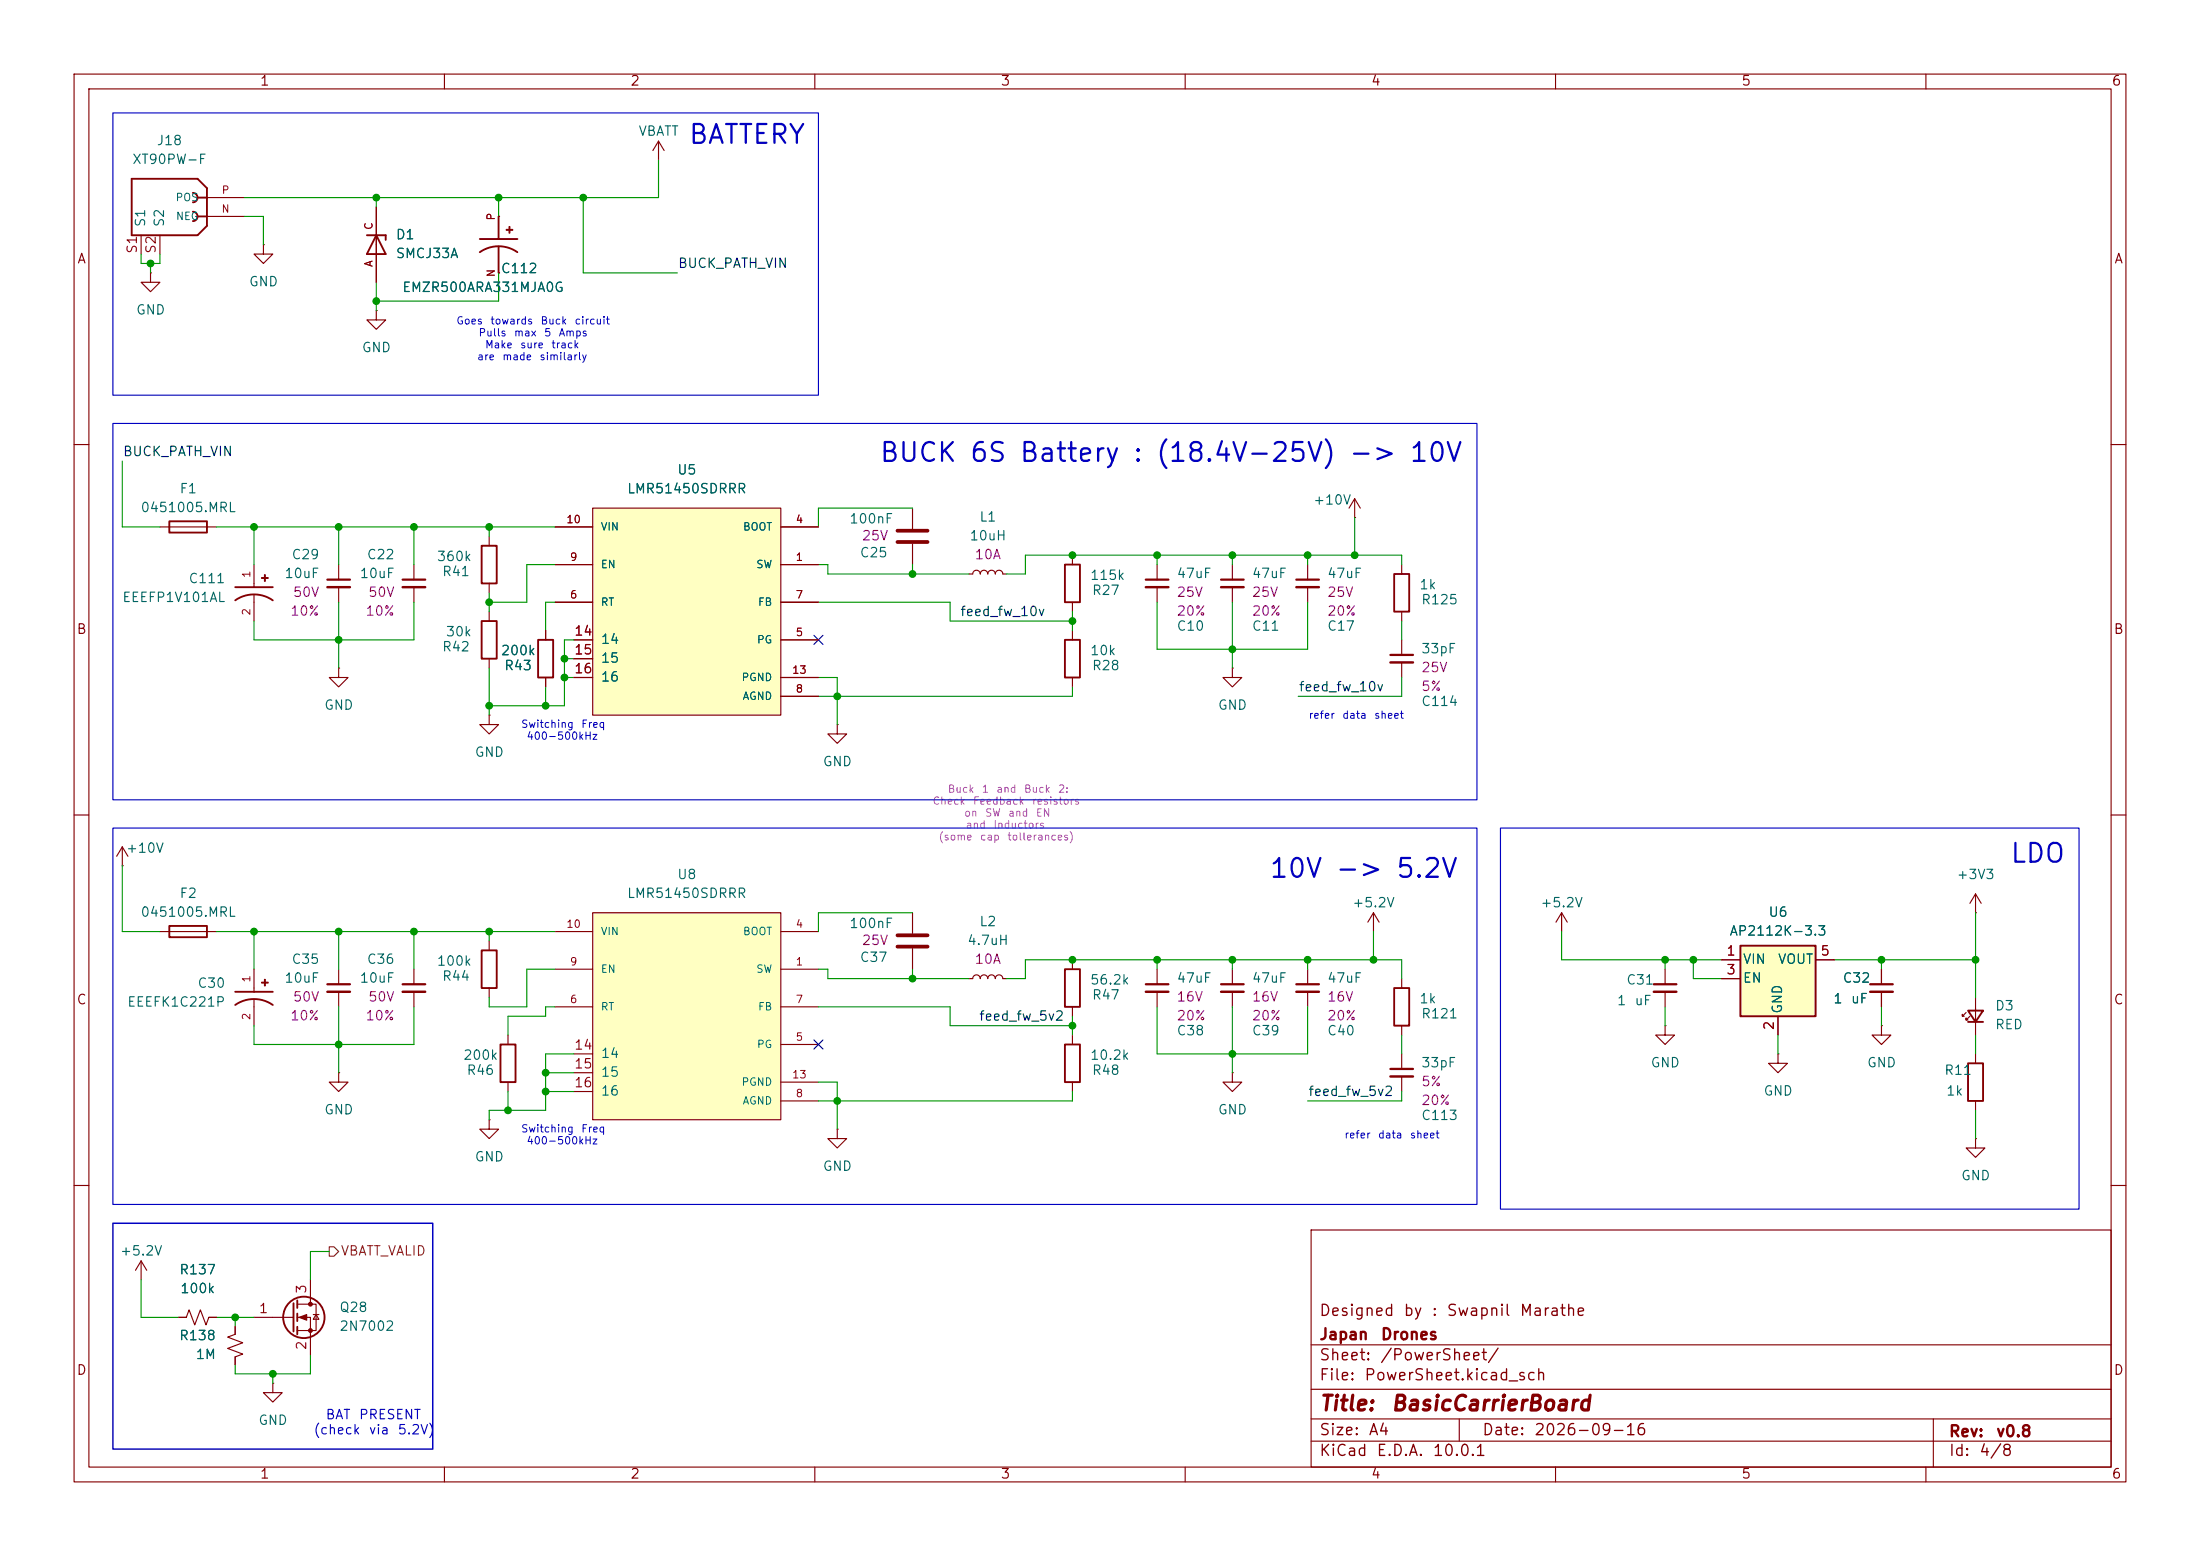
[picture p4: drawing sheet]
<svg xmlns="http://www.w3.org/2000/svg" width="297mm" height="210mm" viewBox="0 0 297 210" stroke-linecap="round" stroke-linejoin="round" font-family="sans-serif">
<g fill="none" stroke="#840000" stroke-width=".15">
<path d="M10 10h277v190h-277zM12 12h273v186h-273zM60 10v2M110 10v2M160 10v2M210 10v2M260 10v2M10 60h2M285 60h2M144.8 85.1v1.3M144.8 91.4v1.3M10 110h2"/>
<path d="M285 110h2M166.4 144.8v1.3h1.2l-1.2 1.2-1.3-1.2h1.3M166.4 144.8h.1M10 160h2M177 166h108v32h-108zM285 160h2M60 198v2M110 198v2M160 198v2M177 194.5h108M177 191.5h108M177 187.5h108"/>
<path d="M177 181.5h108M197 191.5v3M210 198v2M260 198v2M261 191.5v6.5"/>
</g>
<path d="M143.8 86.4h2v5h-2z" fill="none" stroke="#840000" stroke-width=".25"/>
<path d="M80 123.2h25.4v27.9h-25.4z" fill="#ffffc2"/>
<g fill="none" stroke="#840000" stroke-width=".15">
<path d="M88.9 19.1l-.8 1.2M88.9 19.1l.8 1.2M88.9 19.1v2.5M19 31.8v2.5M20.3 36.8v1.3h1.3l-1.3 1.3-1.3-1.3h1.3M20.3 36.8h.1M21.6 31.8v2.5M27.9 29.2h5.1M27.9 26.7h5.1M35.6 33v1.3h1.2l-1.2 1.3-1.3-1.3h1.3M35.6 33h.1M50.8 27.9v10.2"/>
<path d="M67.3 36.8h.1M67.3 29.2h.1M50.8 41.9v1.3h1.3l-1.3 1.3-1.3-1.3h1.3M50.8 41.9h.1M21.6 71.1h7.6M34.3 76.2v3M45.7 76.2v2M45.7 79.2v2.1M66 72.4v1.3M66 78.7v1.3M34.3 80.3v3.5M45.7 90.2v1.2h1.3l-1.3 1.3-1.3-1.3h1.3"/>
<path d="M45.7 90.2h.1M66 96.5v1.3h1.3l-1.3 1.3-1.2-1.3h1.2M66 96.5h.1M66 82.6v1.2M66 88.9v1.3M73.7 85.1v1.3M73.7 91.4v1.3M16.5 116.8h.1M16.5 114.3l-.8 1.3M16.5 114.3l.8 1.3M16.5 114.3v2.5M21.6 125.7h7.6"/>
<path d="M34.3 130.8v3.1M34.3 134.9v3.5M45.7 130.8v2M45.7 133.9v2M55.9 130.8v2M55.9 133.9v2M66 127v1.3M66 133.4v1.2M68.6 139.7v1.3M74.9 130.8h5.1M74.9 125.7h5.1M74.9 135.9h5.1"/>
<path d="M80 123.2h25.4v27.9h-25.4zM105.4 130.8h5.1M105.4 125.7h5.1M105.4 135.9h5.1M123.2 123.2v2.8M123.2 128v2.8M130.8 132.1h.5a.51 .51 0 0 1 .5-.5 .51 .51 0 0 1 .5 .5 .51 .51 0 0 1 .5-.5 .51 .51 0 0 1 .5 .5 .51 .51 0 0 1 .6-.5 .51 .51 0 0 1 .5 .5 .51 .51 0 0 1 .5-.5 .51 .51 0 0 1 .5 .5h.5M166.4 130.8v2M166.4 133.9v2M176.5 130.8v2M176.5 133.9v2M185.4 123.2l-.7 1.3"/>
<path d="M185.4 123.2l.8 1.3M185.4 123.2v2.5M189.2 132.1v1.3M189.2 138.4v1.3M45.7 144.8v1.3h1.3l-1.3 1.2-1.3-1.2h1.3M45.7 144.8h.1M66 151.1v1.3h1.3l-1.3 1.3-1.2-1.3h1.2M66 151.1h.1M68.6 146.1v1.2M77.5 142.2h2.5M77.5 144.8h2.5M77.5 147.3h2.5"/>
<path d="M105.4 141h5.1M105.4 148.6h5.1M105.4 146.1h5.1M113 152.4v1.3h1.3l-1.3 1.2-1.2-1.2h1.2M113 152.4h.1M189.2 142.2v2.1M189.2 145.3v2M19 170.2v2.5M19 170.2l-.7 1.3M19 170.2l.8 1.3M24.1 177.8h1l.4-1 .8 2 .8-2 .7 2 .4-1h1M31.7 179.1v1l-1 .4 2.1 .7-2.1 .8 2.1 .8-1.1 .3v1.1"/>
<path d="M34.3 177.8h5.3M40.1 176h2.6v3.6h-2.6M40.1 177.8h1.8v5.1M41.9 172.7v3.3M42.3 177.4h.8M42.7 177.4l.4 .7h-.8zM36.8 186.7v1.3h1.3l-1.3 1.2-1.2-1.2h1.2M36.8 186.7h.1"/>
</g>
<g fill="none" stroke="#840000" stroke-width=".25">
<path d="M17.8 24.1h8.9l1.2 1.3v5.1l-1.2 1.3h-8.9zM26 26a.64 .64 0 0 1 .7 .7 .64 .64 0 0 1-.7 .6M26 28.6a.64 .64 0 0 1 .7 .6 .64 .64 0 0 1-.7 .6M26.7 26.7h1.2M26.7 29.2h1.2M49.5 31.8h2.6v.6M50.8 31.8l1.3 2.5h-2.6zM64.8 34a4.4 4.4 0 0 1 5 0M64.8 32.3h5M67.3 29.2v3.1M67.3 33.3v3.5M22.9 70.4h5v1.5h-5z"/>
<path d="M31.7 79.2h5.1M65 73.7h2.1v5h-2.1zM31.7 81a4.4 4.4 0 0 1 5.1 0M65 83.8h2.1v5.1h-2.1zM72.6 86.4h2.1v5h-2.1zM22.9 125h5v1.5h-5zM31.7 135.6a4.4 4.4 0 0 1 5.1 0M31.7 133.9h5.1M65 128.3h2.1v5.1h-2.1zM188.2 133.4h2v5h-2zM67.6 141h2v5.1h-2zM39.6 175.9v3.8"/>
<path d="M40.1 175.5v1M40.1 177.3v1M40.1 179.1v1"/>
<circle cx="41" cy="177.8" r="2.79"/>
</g>
<g fill="#840000" stroke="#840000" stroke-width=".15">
<path d="M40.4 177.8l1-.4v.8z"/>
<circle cx="41.9" cy="176" r=".25"/>
<circle cx="41.9" cy="179.6" r=".25"/>
</g>
<g fill="#840000" stroke="#840000" stroke-width=".14">
<path d="M35.7 132.2h.1v.9h-.1z"/>
<path d="M35.3 132.6h.9v.1h-.9z"/>
<path d="M68.7 30.6h.1v.9h-.1z"/>
<path d="M68.3 31h.9v.1h-.9z"/>
<path d="M35.7 77.6h.1v.9h-.1z"/>
<path d="M35.3 77.9h.9v.2h-.9z"/>
</g>
<path d="M44.2 78.2h3M44.2 132.8h3M54.4 132.8h3M164.8 132.8h3.1M175 132.8h3.1M187.7 144.3h3.1" fill="none" stroke="#840000" stroke-width=".3"/>
<path d="M44.2 79.2h3M44.2 133.9h3M54.4 133.9h3M164.8 133.9h3.1M175 133.9h3.1M187.7 145.3h3.1" fill="none" stroke="#840000" stroke-width=".33"/>
<path d="M121.2 126.2h4M121.2 127.8h4" fill="none" stroke="#840000" stroke-width=".51"/>
<path d="M80 68.6h25.4v27.9h-25.4z" fill="#ffffc2"/>
<g fill="none" stroke="#840000" stroke-width=".15">
<path d="M55.9 76.2v2M55.9 79.2v2.1M74.9 76.2h5.1M74.9 71.1h5.1M80 68.6h25.4v27.9h-25.4zM105.4 76.2h5.1M105.4 71.1h5.1M123.2 68.6v2.8M123.2 73.4v2.8M130.8 77.5h.5a.51 .51 0 0 1 .5-.5 .51 .51 0 0 1 .5 .5 .51 .51 0 0 1 .5-.5 .51 .51 0 0 1 .5 .5 .51 .51 0 0 1 .6-.5 .51 .51 0 0 1 .5 .5 .51 .51 0 0 1 .5-.5 .51 .51 0 0 1 .5 .5h.5M182.9 69.9h.1M182.9 67.3l.7 1.3"/>
<path d="M182.9 67.3l-.8 1.3M182.9 67.3v2.6M74.9 81.3h5.1M77.5 86.4h2.5M77.5 91.4h2.5M77.5 88.9h2.5M105.4 86.4h5.1M105.4 81.3h5.1M105.4 94h5.1M105.4 91.4h5.1M113 97.8v1.3h1.3l-1.3 1.2-1.2-1.2h1.2M113 97.8h.1"/>
<path d="M144.8 129.5v1.3M144.8 135.9v1.3M144.8 139.7v1.3M156.2 130.8v2M156.2 133.9v2M210.8 123.2l-.7 1.3M210.8 123.2l.8 1.3M210.8 123.2v2.5M224.8 130.8v2M224.8 133.9v2M144.8 146.1v1.2"/>
</g>
<path d="M54.4 78.2h3M154.7 132.8h3M223.3 132.8h3" fill="none" stroke="#840000" stroke-width=".3"/>
<path d="M54.4 79.2h3M154.7 133.9h3M223.3 133.9h3" fill="none" stroke="#840000" stroke-width=".33"/>
<path d="M143.8 130.8h2v5.1h-2zM143.8 141h2v5.1h-2z" fill="none" stroke="#840000" stroke-width=".25"/>
<path d="M121.2 71.6h4M121.2 73.2h4" fill="none" stroke="#840000" stroke-width=".51"/>
<path d="M234.9 127.6h10.2v9.6h-10.2z" fill="#ffffc2"/>
<path d="M143.8 76.2h2v5.1h-2zM188.2 77.5h2v5.1h-2zM234.9 127.6h10.2v9.6h-10.2zM265.7 136.4h2l-1 1.5zM265.7 137.9h2M265.7 143.5h2v5.1h-2z" fill="none" stroke="#840000" stroke-width=".25"/>
<g fill="none" stroke="#840000" stroke-width=".15">
<path d="M50.8 27.9v10.2M67.3 36.8h.1M67.3 29.2h.1M74.9 76.2h5.1M74.9 71.1h5.1M105.4 76.2h5.1M105.4 71.1h5.1M144.8 74.9v1.3M156.2 76.2v2M156.2 79.2v2.1M166.4 76.2v2M166.4 79.2v2.1"/>
<path d="M176.5 76.2v2M176.5 79.2v2.1M189.2 76.2v1.3M73.7 85.1v1.3M73.7 91.4v1.3M74.9 81.3h5.1M77.5 86.4h2.5M77.5 91.4h2.5M77.5 88.9h2.5M105.4 86.4h5.1M105.4 81.3h5.1M105.4 94h5.1"/>
<path d="M105.4 91.4h5.1M144.8 81.3v1.3M166.4 90.2v1.2h1.2l-1.2 1.3-1.3-1.3h1.3M166.4 90.2h.1M189.2 82.6v1.2M189.2 86.4v2M189.2 89.4v2M224.8 138.4v1.3h1.3l-1.3 1.3-1.3-1.3h1.3M224.8 138.4h.1M232.4 129.5h2.5M232.4 132.1h2.5M240 137.2v2.5"/>
<path d="M245.1 129.5h2.5M254 138.4v1.3h1.3l-1.3 1.3-1.3-1.3h1.3M254 138.4h.1M254 130.8v2M254 133.9v2M265.4 136.7l-.5 .5v-.3v.3h.3M265.9 137.2l-.5 .5v-.3v.3h.3M266.7 123.2h.1M266.7 120.7v2.5M266.7 134.6v5.1M266.7 120.7l-.8 1.2M266.7 120.7l.8 1.2"/>
<path d="M240 142.2v1.3h1.3l-1.3 1.3-1.2-1.3h1.2M240 142.2h.1M266.7 153.7v1.2h1.3l-1.3 1.3-1.3-1.3h1.3M266.7 153.7h.1M266.7 142.2v1.3M266.7 148.6v1.3M24.1 177.8h1M28.2 177.8h1M31.7 179.1v1M31.7 183.1v1.1"/>
</g>
<path d="M154.7 78.2h3M164.8 78.2h3.1M175 78.2h3.1M187.7 88.4h3.1M252.5 132.8h3" fill="none" stroke="#840000" stroke-width=".3"/>
<path d="M154.7 79.2h3M164.8 79.2h3.1M175 79.2h3.1M187.7 89.4h3.1M252.5 133.9h3" fill="none" stroke="#840000" stroke-width=".33"/>
<path d="M44.4 168.3h.7l.6 .6-.6 .6h-.7z" fill="none" stroke="#725600" stroke-width=".15"/>
<g fill="none" stroke="#009600" stroke-width=".15">
<path d="M19 34.3v1.3h2.6v-1.3M20.3 35.6v1.2M33 29.2h2.6v3.8M50.8 26.7v1.2M50.8 38.1v3.8M67.3 26.7v2.5M67.3 36.8v3.8h-16.5M78.7 26.7v10.1h12.7M88.9 21.6v5.1h-55.9M16.5 62.2v8.9h5.1M29.2 71.1h45.7M34.3 71.1v5.1"/>
<path d="M45.7 71.1v5.1M55.9 71.1v5.1M66 71.1v1.3M74.9 76.2h-3.8v5.1h-5.1M110.5 76.2h1.3v1.3h19M123.2 76.2v1.3M123.2 68.6h-12.7v2.5M156.2 74.9v1.3M166.4 74.9v1.3M176.5 74.9v1.3M182.9 69.9v5M189.2 76.2v-1.3h-50.8v2.6h-2.5"/>
<path d="M45.7 81.3v8.9M55.9 81.3v5.1h-21.6v-2.6M66 80v2.6M66 90.2v6.3M73.7 92.7v2.6M74.9 81.3h-1.2v3.8M76.2 91.4h1.3M76.2 88.9h1.3M77.5 86.4h-1.3v8.9h-10.2M110.5 81.3h17.8v2.5h16.5M110.5 91.4h2.5v6.4M144.8 82.6v2.5"/>
<path d="M144.8 92.7v1.3h-34.3M156.2 81.3v6.3h20.3v-6.3M166.4 81.3v8.9M189.2 83.8v2.6M189.2 91.4v2.6h-13.9M16.5 116.8v8.9h5.1M29.2 125.7h45.7M34.3 125.7v5.1M45.7 125.7v5.1M45.7 135.9v8.9M55.9 125.7v5.1M55.9 135.9v5.1h-21.6v-2.6"/>
<path d="M66 125.7v1.3M74.9 135.9h-1.2v1.3h-5.1v2.5M74.9 130.8h-3.8v5.1h-5.1v-1.3M110.5 135.9h17.8v2.5h16.5M110.5 130.8h1.3v1.3h19M123.2 130.8v1.3M123.2 123.2h-12.7v2.5M135.9 132.1h2.5v-2.6h50.8v2.6M144.8 137.2v2.5M156.2 135.9v6.3h20.3v-6.3M156.2 129.5v1.3M166.4 129.5v1.3"/>
<path d="M166.4 135.9v8.9M176.5 129.5v1.3M185.4 125.7v3.8M189.2 139.7v2.5M210.8 125.7v3.8h21.6M224.8 129.5v1.3M224.8 135.9v2.5M228.6 129.5v2.6h3.8M240 139.7v2.5M247.6 129.5h19.1M254 129.5v1.3M254 135.9v2.5"/>
<path d="M266.7 123.2v11.4M266.7 139.7v2.5M68.6 147.3v2.6M73.7 144.8h3.8M73.7 147.3h3.8M77.5 142.2h-3.8v7.7h-7.7v1.2M110.5 146.1h2.5v6.3M144.8 147.3v1.3h-34.3M189.2 147.3v1.3h-12.7M266.7 149.9v3.8M19 172.7v5.1h5.1M29.2 177.8h5.1"/>
<path d="M31.7 177.8v1.3M44.4 168.9h-2.5v3.8M36.8 185.4v1.3M41.9 182.9v2.5h-10.2v-1.2"/>
</g>
<path d="M109.9 85.8l1.2 1.2M111.1 85.8l-1.2 1.2M109.9 140.4l1.2 1.2M111.1 140.4l-1.2 1.2" fill="none" stroke="#000084" stroke-width=".15"/>
<path d="M15.2 15.2h95.3v38.1h-95.3zM15.2 57.2h184.2v50.8h-184.2zM15.2 111.8h184.2v50.8h-184.2zM202.6 111.8h78.1v51.4h-78.1z" fill="none" stroke="#0000c2" stroke-width=".15"/>
<path d="M15.2 165.1h43.2v30.5h-43.2z" fill="none" stroke="#0000c2" stroke-width=".2"/>
<g fill="#009600" stroke="#009600" stroke-width=".14">
<circle cx="34.3" cy="125.7" r=".46"/>
<circle cx="45.7" cy="125.7" r=".46"/>
<circle cx="55.9" cy="125.7" r=".46"/>
<circle cx="31.7" cy="177.8" r=".46"/>
<circle cx="45.7" cy="141" r=".46"/>
<circle cx="36.8" cy="185.4" r=".46"/>
<circle cx="78.7" cy="26.7" r=".46"/>
<circle cx="67.3" cy="26.7" r=".46"/>
<circle cx="50.8" cy="26.7" r=".46"/>
<circle cx="50.8" cy="40.6" r=".46"/>
<circle cx="20.3" cy="35.6" r=".46"/>
<circle cx="73.7" cy="95.3" r=".46"/>
<circle cx="66" cy="95.3" r=".46"/>
<circle cx="66" cy="81.3" r=".46"/>
<circle cx="66" cy="125.7" r=".46"/>
<circle cx="68.6" cy="149.9" r=".46"/>
<circle cx="76.2" cy="91.4" r=".46"/>
<circle cx="45.7" cy="71.1" r=".46"/>
<circle cx="34.3" cy="71.1" r=".46"/>
<circle cx="45.7" cy="86.4" r=".46"/>
<circle cx="66" cy="71.1" r=".46"/>
<circle cx="55.9" cy="71.1" r=".46"/>
<circle cx="185.4" cy="129.5" r=".46"/>
<circle cx="176.5" cy="129.5" r=".46"/>
<circle cx="166.4" cy="129.5" r=".46"/>
<circle cx="156.2" cy="129.5" r=".46"/>
<circle cx="166.4" cy="142.2" r=".46"/>
<circle cx="144.8" cy="138.4" r=".46"/>
<circle cx="76.2" cy="88.9" r=".46"/>
<circle cx="113" cy="94" r=".46"/>
<circle cx="123.2" cy="77.5" r=".46"/>
<circle cx="144.8" cy="83.8" r=".46"/>
<circle cx="144.8" cy="74.9" r=".46"/>
<circle cx="266.7" cy="129.5" r=".46"/>
<circle cx="224.8" cy="129.5" r=".46"/>
<circle cx="254" cy="129.5" r=".46"/>
<circle cx="228.6" cy="129.5" r=".46"/>
<circle cx="166.4" cy="74.9" r=".46"/>
<circle cx="166.4" cy="87.6" r=".46"/>
<circle cx="182.9" cy="74.9" r=".46"/>
<circle cx="176.5" cy="74.9" r=".46"/>
<circle cx="156.2" cy="74.9" r=".46"/>
<circle cx="73.7" cy="147.3" r=".46"/>
<circle cx="73.7" cy="144.8" r=".46"/>
<circle cx="144.8" cy="129.5" r=".46"/>
<circle cx="113" cy="148.6" r=".46"/>
<circle cx="123.2" cy="132.1" r=".46"/>
</g>
<g font-size="2.5" fill="#0000c2">
<text x="92.8" y="20">BATTERY</text>
<text x="118.6" y="63">BUCK 6S Battery : (18.4V-25V) -&gt; 10V</text>
<text x="171.2" y="119.1">10V -&gt; 5.2V</text>
<text x="271.2" y="117.1">LDO</text>
</g>
<g font-size="2" fill="#840000">
<text x="178" y="190.9">Title:</text>
<text x="187.7" y="190.9">BasicCarrierBoard</text>
</g>
<g font-size="1.5" fill="#840000">
<text x="178" y="178">Designed</text>
<text x="189.4" y="178">by</text>
<text x="193.2" y="178">:</text>
<text x="195.2" y="178">Swapnil</text>
<text x="205.1" y="178">Marathe</text>
<text x="178" y="184">Sheet:</text>
<text x="178" y="181.2">Japan</text>
<text x="186.2" y="184">/PowerSheet/</text>
<text x="186.3" y="181.2">Drones</text>
<text x="178" y="186.7">File:</text>
<text x="184.1" y="186.7">PowerSheet.kicad_sch</text>
<text x="178" y="196.9">KiCad</text>
<text x="178" y="194.1">Size:</text>
<text x="184.7" y="194.1">A4</text>
<text x="185.7" y="196.9">E.D.A.</text>
<text x="193.3" y="196.9">10.0.1</text>
<text x="200" y="194.1">Date:</text>
<text x="207" y="194.1">2026-09-16</text>
<text x="263" y="194.3">Rev:</text>
<text x="263" y="196.9">Id:</text>
<text x="267.1" y="196.9">4/8</text>
<text x="269.4" y="194.3">v0.8</text>
</g>
<g font-size="1.3" fill="#840000">
<text x="35" y="11.9">1</text>
<text x="85" y="11.9">2</text>
<text x="135" y="11.9">3</text>
<text x="185" y="11.9">4</text>
<text x="235" y="11.9">5</text>
<text x="285" y="11.9">6</text>
<text x="10.3" y="35.9">A</text>
<text x="285.3" y="35.9">A</text>
<text x="10.3" y="85.9">B</text>
<text x="285.3" y="85.9">B</text>
<text x="10.3" y="135.9">C</text>
<text x="285.3" y="135.9">C</text>
<text x="10.3" y="185.9">D</text>
<text x="285.3" y="185.9">D</text>
<text x="35" y="199.9">1</text>
<text x="85" y="199.9">2</text>
<text x="135" y="199.9">3</text>
<text x="185" y="199.9">4</text>
<text x="235" y="199.9">5</text>
<text x="285" y="199.9">6</text>
</g>
<g font-size="1.3" fill="#006464">
<text x="17.8" y="22.5">XT90PW-F</text>
<text x="21.1" y="19.9">J18</text>
<text x="86.1" y="18.6">VBATT</text>
<text x="19.9" y="30.7" transform="rotate(-90 19.9 30.7)">S1</text>
<text x="22.5" y="30.7" transform="rotate(-90 22.5 30.7)">S2</text>
<text x="53.3" y="32.6">D1</text>
<text x="53.3" y="35.2">SMCJ33A</text>
<text x="33.5" y="39">GND</text>
<text x="54.2" y="39.7">EMZR500ARA331MJA0G</text>
<text x="67.5" y="37.2">C112</text>
<text x="18.3" y="42.8">GND</text>
<text x="48.8" y="47.9">GND</text>
<text x="91.3" y="64.4">U5</text>
<text x="18.9" y="69.4">0451005.MRL</text>
<text x="24.1" y="66.9">F1</text>
<text x="84.6" y="66.9">LMR51450SDRRR</text>
<text x="114.6" y="71">100nF</text>
<text x="132.1" y="70.7">L1</text>
<text x="177.2" y="68.4">+10V</text>
<text x="39.3" y="75.8">C29</text>
<text x="49.4" y="75.8">C22</text>
<text x="58.9" y="76">360k</text>
<text x="116" y="75.5">C25</text>
<text x="130.8" y="73.3">10uH</text>
<text x="16.4" y="81.6">EEEFP1V101AL</text>
<text x="25.4" y="79">C111</text>
<text x="38.3" y="78.3">10uF</text>
<text x="48.5" y="78.3">10uF</text>
<text x="59.6" y="78.1">R41</text>
<text x="147.1" y="78.6">115k</text>
<text x="147.3" y="80.6">R27</text>
<text x="158.8" y="78.3">47uF</text>
<text x="168.9" y="78.3">47uF</text>
<text x="179.1" y="78.3">47uF</text>
<text x="191.5" y="79.9">1k</text>
<text x="191.8" y="81.9">R125</text>
<text x="59.6" y="88.2">R42</text>
<text x="60.1" y="86.2">30k</text>
<text x="67.5" y="88.7">200k</text>
<text x="81" y="87.2">14</text>
<text x="81" y="89.8">15</text>
<text x="147.1" y="88.7">10k</text>
<text x="158.8" y="85.4">C10</text>
<text x="168.9" y="85.4">C11</text>
<text x="179.1" y="85.4">C17</text>
<text x="191.8" y="88.5">33pF</text>
<text x="68" y="90.8">R43</text>
<text x="81" y="92.3">16</text>
<text x="147.3" y="90.8">R28</text>
<text x="191.8" y="95.6">C114</text>
<text x="43.7" y="96.1">GND</text>
<text x="164.3" y="96.1">GND</text>
<text x="64" y="102.5">GND</text>
<text x="111" y="103.7">GND</text>
<text x="16.9" y="115.4">+10V</text>
<text x="91.3" y="119">U8</text>
<text x="264.1" y="119">+3V3</text>
<text x="18.9" y="124.1">0451005.MRL</text>
<text x="24.1" y="121.5">F2</text>
<text x="84.6" y="121.5">LMR51450SDRRR</text>
<text x="114.6" y="125.6">100nF</text>
<text x="132.1" y="125.3">L2</text>
<text x="182.5" y="122.8">+5.2V</text>
<text x="207.9" y="122.8">+5.2V</text>
<text x="238.7" y="124.1">U6</text>
<text x="39.3" y="130.4">C35</text>
<text x="49.4" y="130.4">C36</text>
<text x="58.9" y="130.7">100k</text>
<text x="116" y="130.1">C37</text>
<text x="130.5" y="127.9">4.7uH</text>
<text x="233.4" y="126.6">AP2112K-3.3</text>
<text x="235.2" y="130.4">VIN</text>
<text x="239.9" y="130.4">VOUT</text>
<text x="17.1" y="136.2">EEEFK1C221P</text>
<text x="26.6" y="133.6">C30</text>
<text x="38.3" y="132.9">10uF</text>
<text x="48.5" y="132.9">10uF</text>
<text x="59.6" y="132.7">R44</text>
<text x="147.1" y="133.2">56.2k</text>
<text x="147.3" y="135.2">R47</text>
<text x="158.8" y="132.9">47uF</text>
<text x="168.9" y="132.9">47uF</text>
<text x="179.1" y="132.9">47uF</text>
<text x="191.5" y="135.7">1k</text>
<text x="191.8" y="137.8">R121</text>
<text x="218.2" y="136">1</text>
<text x="219.5" y="133.2">C31</text>
<text x="220.6" y="136">uF</text>
<text x="235.2" y="132.9">EN</text>
<text x="240.9" y="136.9" transform="rotate(-90 240.9 136.9)">GND</text>
<text x="247.4" y="135.7">1</text>
<text x="248.7" y="132.9">C32</text>
<text x="249.8" y="135.7">uF</text>
<text x="269.2" y="136.7">D3</text>
<text x="62.4" y="143.4">200k</text>
<text x="81" y="143.1">14</text>
<text x="147.1" y="143.4">10.2k</text>
<text x="158.8" y="140.1">C38</text>
<text x="168.9" y="140.1">C39</text>
<text x="179.1" y="140.1">C40</text>
<text x="269.2" y="139.2">RED</text>
<text x="62.9" y="145.4">R46</text>
<text x="81" y="145.6">15</text>
<text x="81" y="148.2">16</text>
<text x="147.3" y="145.4">R48</text>
<text x="191.8" y="144.4">33pF</text>
<text x="222.8" y="144.4">GND</text>
<text x="238" y="148.2">GND</text>
<text x="252" y="144.4">GND</text>
<text x="262.4" y="145.4">R11</text>
<text x="262.6" y="148.2">1k</text>
<text x="43.7" y="150.7">GND</text>
<text x="164.3" y="150.7">GND</text>
<text x="191.8" y="151.5">C113</text>
<text x="64" y="157.1">GND</text>
<text x="111" y="158.3">GND</text>
<text x="264.7" y="159.6">GND</text>
<text x="16.1" y="169.8">+5.2V</text>
<text x="24.1" y="172.3">R137</text>
<text x="24.2" y="174.9">100k</text>
<text x="45.7" y="177.4">Q28</text>
<text x="45.7" y="179.9">2N7002</text>
<text x="24.1" y="181.2">R138</text>
<text x="26.3" y="183.7">1M</text>
<text x="34.8" y="192.6">GND</text>
</g>
<g font-size="1.3" fill="#a90000">
<text x="18.8" y="34.3" transform="rotate(-90 18.8 34.3)">S1</text>
<text x="21.3" y="34.3" transform="rotate(-90 21.3 34.3)">S2</text>
<text x="77.4" y="86.1">14</text>
<text x="77.4" y="88.6">15</text>
<text x="77.4" y="91.2">16</text>
<text x="233" y="129.3">1</text>
<text x="233" y="131.8">3</text>
<text x="245.7" y="129.3">5</text>
<text x="77.4" y="142">14</text>
<text x="239.8" y="139.1" transform="rotate(-90 239.8 139.1)">2</text>
<text x="77.4" y="144.5">15</text>
<text x="77.4" y="147.1">16</text>
<text x="34.9" y="177.5">1</text>
<text x="41.7" y="174.7" transform="rotate(-90 41.7 174.7)">3</text>
<text x="41.7" y="182.3" transform="rotate(-90 41.7 182.3)">2</text>
</g>
<g font-size="1.3" fill="#0f0f0f">
<text x="91.4" y="36.5">BUCK_PATH_VIN</text>
<text x="16.5" y="61.9">BUCK_PATH_VIN</text>
<text x="129.5" y="83.5">feed_fw_10v</text>
<text x="175.3" y="93.6">feed_fw_10v</text>
<text x="132.1" y="138.1">feed_fw_5v2</text>
<text x="176.5" y="148.2">feed_fw_5v2</text>
</g>
<g font-size="1.3" fill="#840084">
<text x="116.3" y="73.3">25V</text>
<text x="131.5" y="75.8">10A</text>
<text x="39.1" y="83.4">10%</text>
<text x="39.5" y="80.9">50V</text>
<text x="49.3" y="83.4">10%</text>
<text x="49.6" y="80.9">50V</text>
<text x="158.8" y="80.9">25V</text>
<text x="158.8" y="83.4">20%</text>
<text x="168.9" y="80.9">25V</text>
<text x="168.9" y="83.4">20%</text>
<text x="179.1" y="80.9">25V</text>
<text x="179.1" y="83.4">20%</text>
<text x="191.8" y="93.6">5%</text>
<text x="191.8" y="91">25V</text>
<text x="116.3" y="127.9">25V</text>
<text x="131.5" y="130.4">10A</text>
<text x="39.5" y="135.5">50V</text>
<text x="49.6" y="135.5">50V</text>
<text x="158.8" y="135.5">16V</text>
<text x="168.9" y="135.5">16V</text>
<text x="179.1" y="135.5">16V</text>
<text x="39.1" y="138">10%</text>
<text x="49.3" y="138">10%</text>
<text x="158.8" y="138">20%</text>
<text x="168.9" y="138">20%</text>
<text x="179.1" y="138">20%</text>
<text x="191.8" y="146.9">5%</text>
<text x="191.8" y="149.5">20%</text>
</g>
<text font-size="1.3" fill="#725600" x="45.9" y="169.8">VBATT_VALID</text>
<g font-size="1.3" fill="#0000c2">
<text x="43.9" y="191.9">BAT</text>
<text x="48.4" y="191.9">PRESENT</text>
<text x="42.2" y="193.9">(check</text>
<text x="49.7" y="193.9">via</text>
<text x="53.6" y="193.9">5.2V)</text>
</g>
<g font-size="1" fill="#006464">
<text x="23.6" y="27.4">POS</text>
<text x="23.7" y="29.9">NEG</text>
<text x="81" y="71.9">VIN</text>
<text x="100.2" y="71.9">BOOT</text>
<text x="81" y="76.9">EN</text>
<text x="102" y="76.9">SW</text>
<text x="81" y="82">RT</text>
<text x="102.3" y="82">FB</text>
<text x="102.1" y="87.1">PG</text>
<text x="100" y="92.2">PGND</text>
<text x="100.2" y="94.7">AGND</text>
<text x="81" y="131.5">EN</text>
<text x="81" y="126.5">VIN</text>
<text x="100.2" y="126.5">BOOT</text>
<text x="102" y="131.5">SW</text>
<text x="81" y="136.6">RT</text>
<text x="102.3" y="136.6">FB</text>
<text x="102.1" y="141.7">PG</text>
<text x="100" y="146.8">PGND</text>
<text x="100.2" y="149.3">AGND</text>
</g>
<g font-size="1" fill="#a90000">
<text x="29.8" y="29">N</text>
<text x="29.8" y="26.4">P</text>
<text x="67.1" y="29.8" transform="rotate(-90 67.1 29.8)">P</text>
<text x="50.5" y="31.1" transform="rotate(-90 50.5 31.1)">C</text>
<text x="50.5" y="36.1" transform="rotate(-90 50.5 36.1)">A</text>
<text x="67.1" y="37.5" transform="rotate(-90 67.1 37.5)">N</text>
<text x="76.4" y="70.9">10</text>
<text x="107.3" y="70.9">4</text>
<text x="76.9" y="75.9">9</text>
<text x="107.3" y="75.9">1</text>
<text x="34" y="83.2" transform="rotate(-90 34 83.2)">2</text>
<text x="34" y="78.1" transform="rotate(-90 34 78.1)">1</text>
<text x="76.9" y="81">6</text>
<text x="107.3" y="81">7</text>
<text x="107.3" y="86.1">5</text>
<text x="106.9" y="91.2">13</text>
<text x="107.3" y="93.7">8</text>
<text x="76.4" y="125.5">10</text>
<text x="107.3" y="125.5">4</text>
<text x="76.9" y="130.6">9</text>
<text x="107.3" y="130.6">1</text>
<text x="34" y="137.8" transform="rotate(-90 34 137.8)">2</text>
<text x="34" y="132.7" transform="rotate(-90 34 132.7)">1</text>
<text x="76.9" y="135.6">6</text>
<text x="107.3" y="135.6">7</text>
<text x="107.3" y="140.7">5</text>
<text x="106.9" y="145.8">13</text>
<text x="107.3" y="148.3">8</text>
</g>
<g font-size="1" fill="#0000c2">
<text x="61.5" y="44">Goes</text>
<text x="64.5" y="45.6">Pulls</text>
<text x="65.4" y="47.3">Make</text>
<text x="66.1" y="44">towards</text>
<text x="69.3" y="45.6">max</text>
<text x="70.1" y="47.3">sure</text>
<text x="72.9" y="44">Buck</text>
<text x="73.4" y="45.6">5</text>
<text x="74.3" y="47.3">track</text>
<text x="75.3" y="45.6">Amps</text>
<text x="77.5" y="44">circuit</text>
<text x="64.3" y="48.9">are</text>
<text x="67.7" y="48.9">made</text>
<text x="72.8" y="48.9">similarly</text>
<text x="70.3" y="98.5">Switching</text>
<text x="71" y="100.1">400-500kHz</text>
<text x="78.4" y="98.5">Freq</text>
<text x="176.6" y="97.3">refer</text>
<text x="181.1" y="97.3">data</text>
<text x="185.4" y="97.3">sheet</text>
<text x="70.3" y="153.1">Switching</text>
<text x="71" y="154.7">400-500kHz</text>
<text x="78.4" y="153.1">Freq</text>
<text x="181.4" y="153.9">refer</text>
<text x="186" y="153.9">data</text>
<text x="190.3" y="153.9">sheet</text>
</g>
<g font-size="1" fill="#f0f">
<text x="127.9" y="107.2">Buck</text>
<text x="132.5" y="107.2">1</text>
<text x="134.4" y="107.2">and</text>
<text x="138.2" y="107.2">Buck</text>
<text x="142.8" y="107.2">2:</text>
<text x="125.8" y="108.9">Check</text>
<text x="126.6" y="113.7">(some</text>
<text x="130.1" y="110.5">on</text>
<text x="130.3" y="112.1">and</text>
<text x="131.3" y="108.9">Feedback</text>
<text x="132.2" y="113.7">cap</text>
<text x="132.9" y="110.5">SW</text>
<text x="134" y="112.1">Inductors</text>
<text x="135.9" y="113.7">tollerances)</text>
<text x="136" y="110.5">and</text>
<text x="139.2" y="108.9">resistors</text>
<text x="139.8" y="110.5">EN</text>
</g>
</svg>
